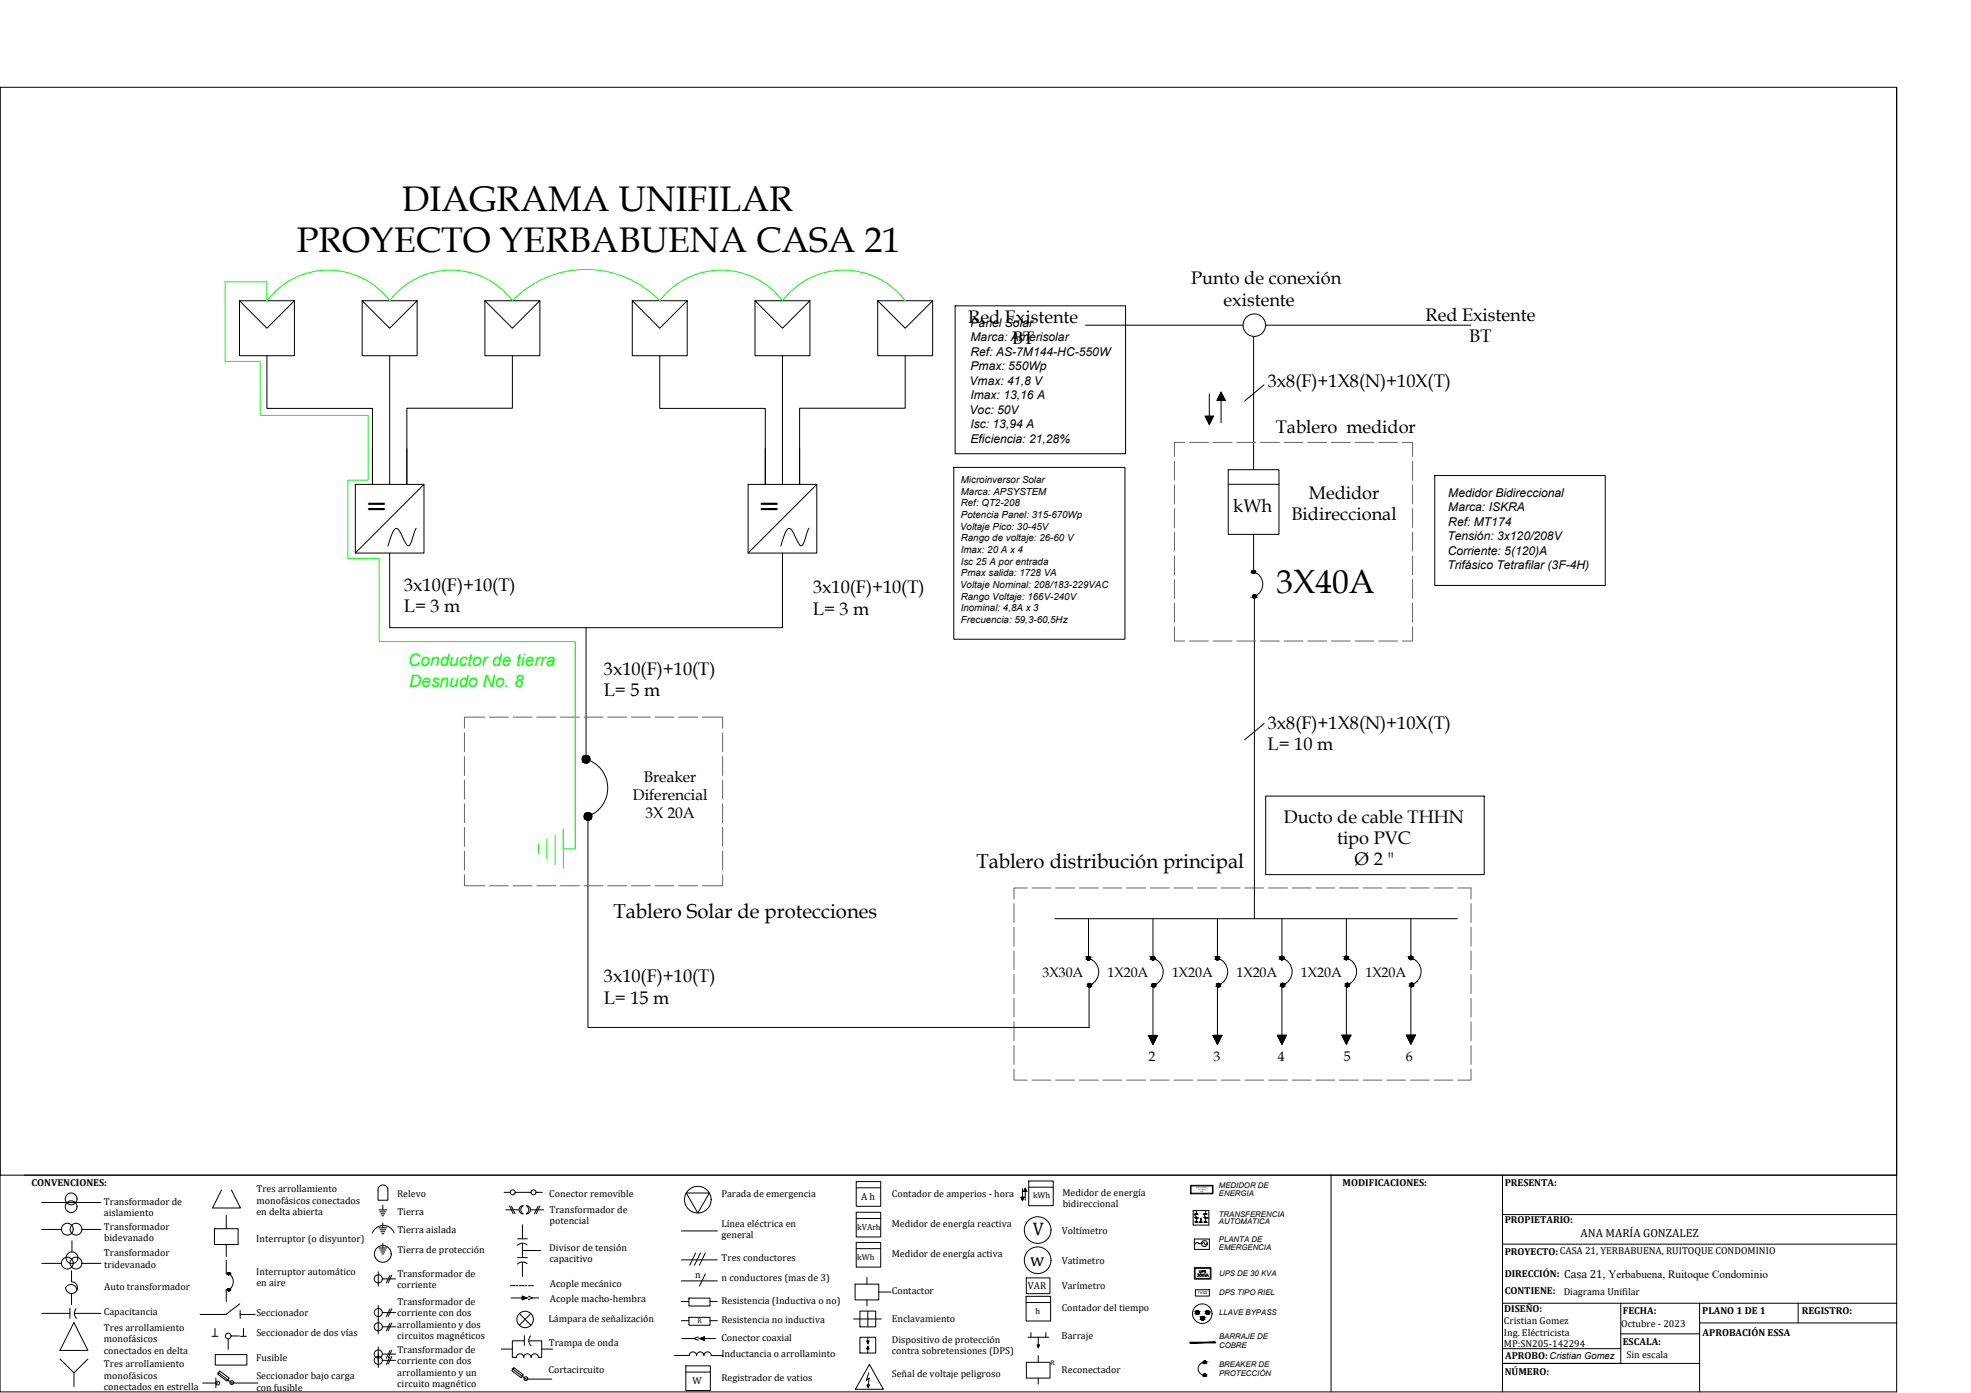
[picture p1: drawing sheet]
<svg xmlns="http://www.w3.org/2000/svg" width="1000mm" height="707mm" viewBox="0 0 1000 707" stroke-linecap="round" stroke-linejoin="round" font-family="sans-serif">
<!-- layer: 0 -->
<g fill="none" stroke="#000" stroke-width=".51">
<path d="M0 44v662h962v-662M0 44h962v552h-962zM122 153h27v28h-27v-28l13 14 14-14M184 153h28v28h-28v-28l14 14 14-14M246 153h28v28h-28v-28l14 14 14-14M321 153h28v28h-28v-28l14 14 14-14M383 153h28v28h-28v-28l14 14 14-14M445 153h28v28h-28v-28l14 14 14-14M485 155h86v75h-86zM551 165h80M636 171v67M642 165h104"/>
<path d="M135 181v26h54v39v-18M198 181v65M260 181v26h-54v39v-18M335 181v26h53v39v-18M397 181v65M459 181v26h-53v39v-18M614 200v11M620 199l2 4h-4zM641 195l-9 9M612 211h4l-2 4zM620 203v12M484 237h87v87h-87z"/>
<path d="M623 238h26v33h-26zM180 246h35v35h-35zM215 246l-35 35M380 246h34v35h-34zM414 246l-34 35M623 246h26M728 241h87v56h-87zM211 268l-2 7a1.5 1.5 0 0 1-2 2 1.5 1.5 0 0 1-1-2l-3-5-2-2a7 7 0 0 0-3 6l-1 3M411 268l-3 7a1.5 1.5 0 0 1-1 2 1.5 1.5 0 0 1-2-2l-3-5-1-2a7 7 0 0 0-4 6l-1 3M636 271v19a7 7 0 0 1 5 6 7 7 0 0 1-4 7v163M198 281v38h199v-38M297 319v66a15 15 0 0 1 11 14 15 15 0 0 1-10 15v107h255v-21"/>
<path d="M641 367l-9 8M642 404h111v40h-111zM535 466h204M552 466v20a7 7 0 0 1 6 7 7 7 0 0 1-5 7M585 466v20a7 7 0 0 1 5 7 7 7 0 0 1-4 7M618 466v20a7 7 0 0 1 5 7 7 7 0 0 1-5 7M650 466v20a7 7 0 0 1 6 7 7 7 0 0 1-5 7M683 466v20a7 7 0 0 1 5 7 7 7 0 0 1-4 7M716 466v20a7 7 0 0 1 5 7 7 7 0 0 1-5 7M650 500v25M683 500v25M716 500v25"/>
<path d="M585 500v26M618 500v25M583 526h4l-2 4zM615 525h5l-2 5zM648 525h5l-3 5zM681 525h4l-2 5zM714 525h4l-2 5zM12 596h950M434 600h13v12h-13zM522 599h12v13h-12zM675 596v110M762 596v110"/>
<path d="M21 610h30M112 604l-4 9h14l-5-9M115 617v7M192 614h4M193 602a2.5 2.5 0 0 1 2 0 2.5 2.5 0 0 1 2 2v5h-5v-5zM193 615h3M193 616h2M194 617h1M194 612v2M256 605h3M257 614h6M259 612l1 4"/>
<path d="M260 612l1 4M261 605h8M264 613l1-1a2.4 2.4 0 0 0 0 4 2.1 2.1 0 0 1-1-1 2.1 2.1 0 0 1 0-2zM267 612a2.1 2.1 0 0 1 2 2 2.1 2.1 0 0 1-2 2 2.4 2.4 0 0 0 0-4zM269 614h7M272 605h3M273 612l-2 4M274 612l-2 4M348 605h12l-6 11zM434 615h13v13h-13zM434 603h13M434 618h13"/>
<path d="M518 608h2l-1 1zM519 603v5M520 603l1 2h-2zM520 605v4M522 603h12M762 616h200M21 624h10M37 630v5M42 624h9M109 624h12v8h-12zM115 632v6M115 640v6"/>
<path d="M192 623h4M192 633h4M193 624h3M193 634h3M193 625h2M193 635h2M194 626h1M194 636h1M194 621v2M194 631v2M200 626a6 6 0 0 0-6-4 6 6 0 0 0-5 4M263 629h5"/>
<path d="M263 638h5M265 622v7M265 631v7M265 635h9M267 632a4 4 0 0 0-4 0M346 625h18M346 639h18M353 636l-3 6M355 636l-3 6M358 636l-3 6M434 631h13v12h-13zM434 634h13"/>
<path d="M762 631h200M21 641h10M36 645v6a2.9 2.9 0 0 1 3 2 2.9 2.9 0 0 1-3 3 2.9 2.9 0 0 1-2-3 3 3 0 0 1 3-1 3 3 0 0 1 2 3M36 656v6M42 641h9M115 654v6M116 646a5 5 0 0 1 0 9M192 645v8M194 649h7M198 647l-2 4M199 647l-2 4M259 653h2"/>
<path d="M259 659h6M262 653h1M264 653h2M265 658l2 1-2 1zM265 641v7M267 653h.1M267 641a4 4 0 0 0-4 1M268 658l2 1-2 1M268 653h3M270 659h3M346 650h18M350 659h10v4h-10z"/>
<path d="M358 647l-3 6M434 652h12v8h-12zM440 648v4M440 660v3M446 656h6M521 658h12v12h-12zM521 649h12v8h-12zM21 667h14M35 664v5M38 671l7 14h-15zM38 667h13M39 664a4 4 0 0 0 0 5"/>
<path d="M108 678h3M109 674v4M116 679v6M117 678h4M122 662l-7 5h-13M122 667h7M122 665v4M122 678h3M124 674v4M192 663v14M194 666h7M194 673h7"/>
<path d="M198 664l-2 4M198 672l-2 3M199 664l-2 4M199 671l-2 4M264 667l5 6M266 678v5M269 678a4 4 0 0 0 0 5M269 667l-5 6M346 661h4M346 670h4M346 679h6M350 669h10v4h-10z"/>
<path d="M354 678l-2 1 2 1M355 679l2-1v2zM357 679h6M360 661h4M360 670h4M433 669h14M436 665h8v8h-8zM436 679h8v8h-8zM440 665v8M440 679v3M521 661h12M522 679h10"/>
<path d="M523 676v3M527 679v4M531 676v3M762 661h200M822 661v31h-60h100M822 677h40M862 671h100M862 661v45M912 661v10M30 690l8 7 7-7M38 697v7M109 687h16v6h-16z"/>
<path d="M110 699v5M111 697l7 5h13M112 696l4 3-1 2-5-4zM192 684v10M194 687h7M194 690h7M198 685l-2 4M198 689l-2 3M199 685l-2 4M199 688l-2 4M254 685h6M260 695l7 5h13"/>
<path d="M261 694l5 4-2 1-4-3zM266 689a1.9 1.9 0 0 1 2-2 1.9 1.9 0 0 1 1 2M266 680h-6v9h2a1.9 1.9 0 0 1 2-2 1.9 1.9 0 0 1 2 2M268 680h7v9h-2M269 689a1.9 1.9 0 0 1 2-2 1.9 1.9 0 0 1 2 2M275 685h5M342 688h8M348 693h12v13h-12zM348 696h12M350 688a1.9 1.9 0 0 1 2-2 1.9 1.9 0 0 1 1 2M353 688a1.9 1.9 0 0 1 2-2 1.9 1.9 0 0 1 2 2M357 688a1.9 1.9 0 0 1 2-2 1.9 1.9 0 0 1 2 2h6"/>
<path d="M440 681h1l-1 1zM440 683v4M440 683l1 2h-1zM441 697l-1 4 1-2-1 4M441 692l7 13h-14zM521 691h12v8h-12zM526 683h1v1zM527 688v3M527 699v3M762 684h60M103 702h7M440 703h1v1z"/>
<circle cx="636" cy="165" r="6"/>
<circle cx="636" cy="290" r=".8"/>
<circle cx="637" cy="303" r=".8"/>
<circle cx="297" cy="385" r="1.9"/>
<circle cx="298" cy="414" r="1.9"/>
<circle cx="552" cy="486" r=".9"/>
<circle cx="585" cy="486" r=".9"/>
<circle cx="618" cy="486" r=".9"/>
<circle cx="618" cy="500" r=".9"/>
<circle cx="650" cy="486" r=".9"/>
<circle cx="651" cy="500" r=".9"/>
<circle cx="683" cy="486" r=".9"/>
<circle cx="684" cy="500" r=".9"/>
<circle cx="716" cy="486" r=".9"/>
<circle cx="716" cy="500" r=".9"/>
<circle cx="553" cy="500" r=".9"/>
<circle cx="586" cy="500" r=".9"/>
<circle cx="36" cy="612" r="3"/>
<circle cx="36" cy="608" r="3"/>
<circle cx="260" cy="605" r="1.3"/>
<circle cx="271" cy="605" r="1.3"/>
<circle cx="354" cy="609" r="7"/>
<circle cx="34" cy="624" r="3"/>
<circle cx="37" cy="638" r="3"/>
<circle cx="39" cy="624" r="3"/>
<circle cx="194" cy="636" r="4"/>
<circle cx="527" cy="624" r="7"/>
<circle cx="527" cy="640" r="7"/>
<circle cx="34" cy="641" r="3"/>
<circle cx="39" cy="641" r="3"/>
<circle cx="116" cy="655" r=".6"/>
<circle cx="116" cy="646" r=".6"/>
<circle cx="192" cy="649" r="2.1"/>
<circle cx="116" cy="678" r="1.4"/>
<circle cx="192" cy="666" r="2.1"/>
<circle cx="192" cy="673" r="2.1"/>
<circle cx="266" cy="670" r="4"/>
<circle cx="192" cy="690" r="2.1"/>
<circle cx="192" cy="687" r="2.1"/>
<circle cx="267" cy="700" r="1"/>
<circle cx="110" cy="702" r="1"/>
<circle cx="118" cy="702" r="1"/>
</g>
<g fill="#000" stroke="#000" stroke-width=".51">
<path d="M620 199l2 4h-4zM612 211h4l-2 4zM636 289v1zM636 291h1zM636 302h1zM636 303h1zM552 485h1zM552 487h1zM552 499h1zM585 499h1zM617 485h1zM617 487h1z"/>
<path d="M650 485h1zM650 487h1zM650 499h1zM683 487h1zM683 499h1zM715 485h1zM716 499h1zM585 501h1zM618 501h1zM683 501h1zM716 501h1zM583 526h4l-2 4z"/>
<path d="M615 525h5l-2 5zM648 525h5l-3 5zM681 525h4l-2 5zM714 525h4l-2 5zM518 608h2l-1 1zM520 603l1 2h-2zM116 647h1zM116 655h1zM440 681h1l-1 1zM440 683l1 2h-1zM526 683h1v1zM440 703h1v1z"/>
<path d="M636 290h1zM636 290h1z"/>
<path d="M636 290h1zM635 290h2z"/>
<path d="M635 290h2zM635 290h2z"/>
<path d="M635 291h2zM635 291h2z"/>
<path d="M635 290h2zM635 290h2z"/>
<path d="M635 291h2zM635 291h2z"/>
<path d="M635 290h2zM635 290h2z"/>
<path d="M635 291h2zM635 291h2z"/>
<path d="M635 290h2zM635 290h2z"/>
<path d="M635 290h2zM635 290l2 1z"/>
<path d="M635 290h2zM635 290h2z"/>
<path d="M636 302h1zM636 302h1z"/>
<path d="M636 302h1zM636 302h1z"/>
<path d="M636 303h1zM636 303h1z"/>
<path d="M636 302h1zM636 302h1z"/>
<path d="M636 303h1zM636 303h1z"/>
<path d="M636 302h1zM636 302h1z"/>
<path d="M636 303h1zM636 303h1z"/>
<path d="M636 302h1zM636 302h1z"/>
<path d="M636 303h1zM636 303h1z"/>
<path d="M636 302h1zM636 302h1z"/>
<path d="M636 303h1zM636 303h1z"/>
<path d="M636 302l1 1zM636 302l1 1z"/>
<path d="M636 303h1zM636 303h1z"/>
<path d="M636 303h1zM636 303h1z"/>
<path d="M297 383h1zM297 383h1z"/>
<path d="M297 383l1 1zM297 384h1z"/>
<path d="M297 387h1zM297 387h1z"/>
<path d="M297 384h2zM296 384h3z"/>
<path d="M297 387h1zM297 387h1z"/>
<path d="M296 384h3zM296 384h3z"/>
<path d="M296 387h3zM296 387h2z"/>
<path d="M296 384h3zM296 384h3z"/>
<path d="M296 387h3zM296 387h3z"/>
<path d="M296 384l3 1zM296 384l3 1z"/>
<path d="M296 386h3zM296 386l3 1z"/>
<path d="M296 385h3zM296 385h3z"/>
<path d="M296 386h3zM296 386h3z"/>
<path d="M295 385h4zM295 385h4z"/>
<path d="M295 386h4zM295 386h4z"/>
<path d="M295 385h4zM295 385l4 1z"/>
<path d="M298 412h1zM298 412h1z"/>
<path d="M298 412l1 1zM297 413h2z"/>
<path d="M298 416h1zM298 416h1z"/>
<path d="M297 413h3zM297 413h3z"/>
<path d="M297 416h2zM297 416h2z"/>
<path d="M297 413h3zM297 413h3z"/>
<path d="M297 416h3zM297 416h2z"/>
<path d="M297 413h3zM297 413h3z"/>
<path d="M297 416h3zM297 416h3z"/>
<path d="M297 413l3 1zM297 413l3 1z"/>
<path d="M297 415h3zM297 415l3 1z"/>
<path d="M297 414h3zM297 414h3z"/>
<path d="M297 415h3zM297 415h3z"/>
<path d="M296 414h4zM296 414h4z"/>
<path d="M296 415h4zM296 415h4z"/>
<path d="M296 414h4zM296 414l4 1z"/>
<path d="M552 485l1 1zM552 486h1z"/>
<path d="M552 486h1zM552 486h1z"/>
<path d="M552 487h1zM552 487h1z"/>
<path d="M552 486h1zM552 486h1z"/>
<path d="M552 487h1zM552 487h1z"/>
<path d="M552 486h1zM552 486h1z"/>
<path d="M552 487h1zM552 487h1z"/>
<path d="M552 486h1zM552 486h1z"/>
<path d="M552 487h1zM552 487h1z"/>
<path d="M551 486h2zM551 486h2z"/>
<path d="M551 487h2zM551 487h2z"/>
<path d="M552 499h1zM552 499h1z"/>
<path d="M551 486h2zM551 486h2z"/>
<path d="M551 487h2zM551 487h2z"/>
<path d="M551 486h2zM551 486l2 1z"/>
<path d="M552 499h1zM552 499h1z"/>
<path d="M552 499l2 1zM552 499l2 1z"/>
<path d="M552 500h2zM552 500h2z"/>
<path d="M552 500h2zM552 500h2z"/>
<path d="M552 500h2zM552 500h2z"/>
<path d="M585 485l1 1zM584 486h2z"/>
<path d="M584 486h2zM584 486h2z"/>
<path d="M584 487h2zM584 487h1z"/>
<path d="M584 486h2zM584 486h2z"/>
<path d="M584 487h2zM584 487h2z"/>
<path d="M585 499h1zM585 499h1z"/>
<path d="M584 486h2zM584 486h2z"/>
<path d="M584 487h2zM584 487h2z"/>
<path d="M584 486h2zM584 486h2z"/>
<path d="M584 487h2zM584 487h2z"/>
<path d="M585 499h1zM585 499h1z"/>
<path d="M584 486h2zM584 486h2z"/>
<path d="M584 486h2zM584 486l2 1z"/>
<path d="M584 486h2zM584 486h2z"/>
<path d="M585 499h1zM585 499h1z"/>
<path d="M585 499l1 1zM585 499l1 1z"/>
<path d="M585 500h1zM585 500h1z"/>
<path d="M585 500h1zM585 500h1z"/>
<path d="M585 500h1zM585 500h1z"/>
<path d="M617 485h1zM617 485h1z"/>
<path d="M617 485l1 1zM617 486h1z"/>
<path d="M617 487h1zM617 487h1z"/>
<path d="M617 486h1zM617 486h1z"/>
<path d="M617 487h1zM617 487h1z"/>
<path d="M617 486h2zM617 486h2z"/>
<path d="M617 487h1zM617 487h1z"/>
<path d="M618 499h1zM618 499h1z"/>
<path d="M617 486h2zM617 486h2z"/>
<path d="M617 487h2zM617 487h1z"/>
<path d="M617 486h2zM617 486h2z"/>
<path d="M617 487h2zM617 487h2z"/>
<path d="M618 499h1zM618 499h1z"/>
<path d="M617 486h2zM617 486h2z"/>
<path d="M617 486h2zM617 486l2 1z"/>
<path d="M617 486h2zM617 486h2z"/>
<path d="M618 499h1zM618 499h1z"/>
<path d="M618 499l1 1zM618 499l1 1z"/>
<path d="M617 500h2zM617 500h2z"/>
<path d="M617 500h2zM617 500h2z"/>
<path d="M617 500h2zM617 500h2z"/>
<path d="M617 500h2zM617 500h2z"/>
<path d="M650 485h1zM650 485h1z"/>
<path d="M650 485h1zM650 485h1z"/>
<path d="M650 487h1zM650 487h1z"/>
<path d="M650 485l1 1zM650 486h1z"/>
<path d="M650 487h1zM650 487h1z"/>
<path d="M650 486h1zM650 486h1z"/>
<path d="M650 487h1zM650 487h1z"/>
<path d="M650 486h1zM650 486h1z"/>
<path d="M650 487h1zM650 487h1z"/>
<path d="M650 486h1zM650 486h1z"/>
<path d="M650 487h1zM650 487h1z"/>
<path d="M650 486h1zM650 486h1z"/>
<path d="M650 486h1zM650 486l1 1z"/>
<path d="M650 486h1zM650 486h1z"/>
<path d="M650 499h2zM650 499h2z"/>
<path d="M650 499h2zM650 499h2z"/>
<path d="M650 499l2 1zM650 499l2 1z"/>
<path d="M650 500h2zM650 500h2z"/>
<path d="M650 500h2zM650 500h2z"/>
<path d="M650 500h2zM650 500h2z"/>
<path d="M683 485h1zM683 485h1z"/>
<path d="M683 485h1zM683 485h1z"/>
<path d="M683 485l1 1zM682 486h2z"/>
<path d="M683 487h1zM683 487h1z"/>
<path d="M682 486h2zM682 486h2z"/>
<path d="M682 487h2zM682 487h2z"/>
<path d="M683 499h1zM683 499h1z"/>
<path d="M682 486h2zM682 486h2z"/>
<path d="M682 487h2zM682 487h2z"/>
<path d="M682 486h2zM682 486h2z"/>
<path d="M682 487h2zM682 487h2z"/>
<path d="M683 499h1zM683 499h1z"/>
<path d="M682 486h2zM682 486h2z"/>
<path d="M682 486h2zM682 486l2 1z"/>
<path d="M682 486h2zM682 486h2z"/>
<path d="M683 499h1zM683 499h1z"/>
<path d="M683 499h1zM683 499h1z"/>
<path d="M683 499l1 1zM683 499l1 1z"/>
<path d="M683 500h2zM683 500h2z"/>
<path d="M683 500h2zM683 500h2z"/>
<path d="M683 500h2zM683 500h2z"/>
<path d="M715 485h1zM715 485h1z"/>
<path d="M715 487h1zM715 487h1z"/>
<path d="M715 485l2 1zM715 486h2z"/>
<path d="M715 487h1zM715 487h1z"/>
<path d="M715 486h2zM715 486h2z"/>
<path d="M715 487h2zM715 487h1z"/>
<path d="M716 499h1zM716 499h1z"/>
<path d="M715 486h2zM715 486h2z"/>
<path d="M715 487h2zM715 487h2z"/>
<path d="M715 486h2zM715 486h2z"/>
<path d="M715 486h2zM715 486l2 1z"/>
<path d="M716 499h1zM716 499h1z"/>
<path d="M715 486h2zM715 486h2z"/>
<path d="M715 486h2zM715 486h2z"/>
<path d="M715 486h2zM715 486h2z"/>
<path d="M716 499h1zM716 499h1z"/>
<path d="M716 499h1zM716 499h1z"/>
<path d="M716 499l1 1zM716 499l1 1z"/>
<path d="M715 500h2zM715 500h2z"/>
<path d="M715 500h2zM715 500h2z"/>
<path d="M715 500h2zM715 500h2z"/>
<path d="M552 501h1zM552 501h1z"/>
<path d="M552 501h1zM552 501h1z"/>
<path d="M552 501h1zM552 501h1z"/>
<path d="M552 501h2zM552 501h1z"/>
<path d="M552 500h2zM552 500l2 1z"/>
<path d="M552 500h2zM552 500h2z"/>
<path d="M552 500h2zM552 500h2z"/>
<path d="M585 501h1zM585 501h1z"/>
<path d="M585 501h1zM585 501h1z"/>
<path d="M585 501h1zM585 501h1z"/>
<path d="M585 501h1zM585 501h1z"/>
<path d="M585 500h1zM585 500l1 1z"/>
<path d="M585 500h1zM585 500h1z"/>
<path d="M585 500h1zM585 500h1z"/>
<path d="M618 501h1zM618 501h1z"/>
<path d="M618 501h1zM618 501h1z"/>
<path d="M617 500h2zM617 500l2 1z"/>
<path d="M617 500h2zM617 500h2z"/>
<path d="M617 500h2zM617 500h2z"/>
<path d="M650 501h1zM650 501h1z"/>
<path d="M650 501h2zM650 501h1z"/>
<path d="M650 500h2zM650 500l2 1z"/>
<path d="M650 500h2zM650 500h2z"/>
<path d="M650 500h2zM650 500h2z"/>
<path d="M683 501h1zM683 501h1z"/>
<path d="M683 501h1zM683 501h1z"/>
<path d="M683 501h1zM683 501h1z"/>
<path d="M683 500h1zM683 500l1 1z"/>
<path d="M683 500h1zM683 500h1z"/>
<path d="M683 500h2zM683 500h1z"/>
<path d="M716 501h1zM716 501h1z"/>
<path d="M716 501h1zM716 501h1z"/>
<path d="M716 500h1zM716 500l1 1z"/>
<path d="M716 500h1zM716 500h1z"/>
<path d="M715 500h2zM715 500h2z"/>
<path d="M715 500h2zM715 500h2z"/>
<path d="M116 654h1zM116 654h1z"/>
<path d="M116 646h1zM116 646h1z"/>
<path d="M116 646h1zM116 646h1z"/>
<path d="M116 654h1zM116 654h1z"/>
<path d="M116 646h1zM116 646h1z"/>
<path d="M116 647h1zM116 647h1z"/>
<path d="M116 654h1zM116 654h1z"/>
<path d="M116 655h1zM116 655h1z"/>
<path d="M116 646h1zM116 646h1z"/>
<path d="M116 647h1zM116 647h1z"/>
<path d="M116 654h1zM116 654h1z"/>
<path d="M116 655h1zM116 655h1z"/>
<path d="M116 646h1zM116 646h1z"/>
<path d="M116 646h1zM116 646h1z"/>
<path d="M116 646h1zM116 646l1 1z"/>
<path d="M116 654l1 1zM116 654l1 1z"/>
<path d="M116 655h1zM116 655h1z"/>
<path d="M116 655h1zM116 655h1z"/>
<path d="M265 658l2 1h-2zM265 659v1l2-1z"/>
<path d="M355 679l2-1v1zM355 679l2 1v-1z"/>
</g>
<g fill="none" stroke="#636466" stroke-width=".51">
<path d="M596 234v10M601 225h-5v7M604 225h9M616 225h9M628 225h9M640 225h9M652 225h9M664 225h9M676 225h9M688 225h9M700 225h9M712 225h5v7"/>
<path d="M717 234v10M596 246v10M596 258v10M717 246v10M717 258v10M596 270v10M717 270v10M596 282v10M596 294v10M717 282v10M717 294v10M596 318v7h5"/>
<path d="M596 306v10M717 318v7h-5M717 306v10M604 325h9M616 325h9M628 325h9M640 325h9M652 325h9M664 325h9M676 325h9M688 325h9M700 325h9"/>
<path d="M236 372v10M246 364h-10v6M248 364h10M260 364h10M272 364h10M284 364h10M296 364h10M308 364h10M320 364h10M332 364h10M344 364h10M356 364h11v6"/>
<path d="M367 372v10M236 384v10M236 396v10M367 384v10M367 396v10M236 408v10M236 420v10M367 408v10M367 420v10M236 432v10M367 432v10M236 444v6h10"/>
<path d="M248 450h10M260 450h10M272 450h10M284 450h10M296 450h10M308 450h10M320 450h10M332 450h10M344 450h10M367 444v6h-11M515 459v9M521 451h-6v5"/>
<path d="M524 451h9M536 451h9M548 451h9M560 451h9M572 451h9M584 451h9M596 451h9M608 451h9M620 451h9M632 451h9M644 451h9M656 451h9"/>
<path d="M668 451h9M680 451h9M692 451h9M704 451h9M716 451h9M728 451h9M740 451h6v5M746 459v9M515 471v9M746 471v9M515 483v9M515 495v9"/>
<path d="M746 483v9M746 495v9M515 507v9M515 519v9M746 507v9M746 519v9M515 531v9M746 531v9M515 543v5h6M524 548h9M536 548h9M548 548h9"/>
<path d="M560 548h9M572 548h9M584 548h9M596 548h9M608 548h9M620 548h9M632 548h9M644 548h9M656 548h9M668 548h9M680 548h9M692 548h9"/>
<path d="M704 548h9M716 548h9M728 548h9M746 543v5h-6"/>
</g>
<g fill="none" stroke="#000" stroke-width=".51">
<path d="M604 602h12v4h-12zM604 602h11v4h-11zM605 614h8v8h-8zM606 616l1 2v2M607 616h.1M607 614v2M607 618h.1M609 619v1M611 616l1 2v2M612 616h.1M612 614v2M612 618h.1"/>
<path d="M606 629h8v5h-8zM607 631h1M607 620h.1M608 631h2M609 620h.1M610 631h1l1 1v-1M612 620h.1M606 643h8v6h-8zM606 644h8v5h-8zM607 655h7v3h-7zM611 691a3 3 0 0 0-3 4 3 3 0 0 0 3 3M611 692h.1"/>
<path d="M611 697h.1"/>
<circle cx="607" cy="618" r=".2"/>
<circle cx="607" cy="616" r=".2"/>
<circle cx="612" cy="616" r=".2"/>
<circle cx="612" cy="618" r=".2"/>
<circle cx="607" cy="631" r=".1"/>
<circle cx="607" cy="620" r=".2"/>
<circle cx="608" cy="631" r=".1"/>
<circle cx="609" cy="620" r=".2"/>
<circle cx="611" cy="631" r="1.5"/>
<circle cx="612" cy="620" r=".2"/>
<circle cx="610" cy="667" r="5"/>
<circle cx="610" cy="669" r=".9"/>
<circle cx="613" cy="666" r=".9"/>
<circle cx="611" cy="698" r=".6"/>
<circle cx="611" cy="691" r=".6"/>
</g>
<g fill="#000" stroke="#000" stroke-width=".51">
<path d="M607 665h1zM607 667h1zM610 668h1zM610 670h1zM612 665h1z"/>
<path d="M607 665h1zM607 665h1z"/>
<path d="M607 665h1zM607 665h1z"/>
<path d="M607 667h1zM607 667h1z"/>
<path d="M607 665l1 1zM607 666h1z"/>
<path d="M607 667h1zM607 667h1z"/>
<path d="M607 666h1zM607 666h1z"/>
<path d="M607 667h1zM607 667h1z"/>
<path d="M607 666h1zM607 666h1z"/>
<path d="M607 667h1zM607 667h1z"/>
<path d="M607 666h1zM607 666h1z"/>
<path d="M607 666h1zM607 666l1 1z"/>
<path d="M607 666h1zM607 666h1z"/>
<path d="M607 666h1zM607 666h1z"/>
<path d="M607 666h1zM607 666h1z"/>
<path d="M610 668h1zM610 668h1z"/>
<path d="M610 668h1zM610 668h1z"/>
<path d="M610 670h1zM610 670h1z"/>
<path d="M610 668h1zM610 668h1z"/>
<path d="M610 670h1zM610 670h1z"/>
<path d="M610 668l1 1zM610 668l1 1z"/>
<path d="M610 670h1zM610 670h1z"/>
<path d="M609 669h2zM609 669h2z"/>
<path d="M609 670h2zM609 670h2z"/>
<path d="M609 669h2zM609 669h2z"/>
<path d="M609 669h2zM609 669l2 1z"/>
<path d="M609 669h2zM609 669h2z"/>
<path d="M609 669h2zM609 669h2z"/>
<path d="M609 669h2zM609 669h2z"/>
<path d="M612 665h1zM612 665h1z"/>
<path d="M612 667h1zM612 667h1z"/>
<path d="M612 665l2 1zM612 666h2z"/>
<path d="M612 667h1zM612 667h1z"/>
<path d="M612 666h2zM612 666h2z"/>
<path d="M612 667h2zM612 667h1z"/>
<path d="M612 666h2zM612 666h2z"/>
<path d="M612 667h2zM612 667h2z"/>
<path d="M612 666h2zM612 666h2z"/>
<path d="M612 666h2zM612 666l2 1z"/>
<path d="M612 666h2zM612 666h2z"/>
<path d="M612 666h2zM612 666h2z"/>
<path d="M612 666h2zM612 666h2z"/>
<path d="M604 681h13zM604 682l13-1z"/>
<path d="M611 697h1zM611 697h1z"/>
<path d="M611 691h1zM611 691h1z"/>
<path d="M611 697h1zM611 697h1z"/>
<path d="M611 699h1zM611 699h1z"/>
<path d="M611 691h1zM611 691h1z"/>
<path d="M611 692h1zM611 692h1z"/>
<path d="M611 697h1zM611 697h1z"/>
<path d="M611 698h1zM611 698l1 1z"/>
<path d="M611 691h1zM611 691h1z"/>
<path d="M611 692h1zM611 692h1z"/>
<path d="M611 697l1 1zM611 697l1 1z"/>
<path d="M611 698h1zM611 698h1z"/>
<path d="M611 691h1zM611 691h1z"/>
<path d="M611 692h1zM611 692h1z"/>
<path d="M611 698h1zM611 698h1z"/>
<path d="M611 698h1zM611 698h1z"/>
<path d="M611 691h1zM611 691h1z"/>
<path d="M611 692h1zM611 692h1z"/>
<path d="M611 698h1zM611 698h1z"/>
<path d="M611 698h1zM611 698h1z"/>
<path d="M611 691h1zM611 691h1z"/>
<path d="M611 692h1zM611 692h1z"/>
<path d="M611 698h1zM611 698h1z"/>
<path d="M611 698h1zM611 698h1z"/>
<path d="M611 691h1zM611 691h1z"/>
<path d="M611 692h1zM611 692h1z"/>
<path d="M611 698h1zM611 698h1z"/>
<path d="M611 691h1zM611 691l1 1z"/>
</g>
<!-- layer: 0 -->
<path d="M459 153a39 39 0 0 0-62 0 39 39 0 0 0-62 0 52 52 0 0 0-75 0 39 39 0 0 0-62 0 39 39 0 0 0-63 0v-10h-21v40h18v28h55v33h-11v39h16v43h100v105h-6v-10v20M273 428v5M277 426v10M282 424v15" fill="none" stroke="#0f0" stroke-width=".51"/>
<g font-size="18.1">
<text x="204" y="107">DIAGRAMA UNIFILAR</text>
<text x="151" y="128">PROYECTO YERBABUENA CASA 21</text>
</g>
<g font-size="17.1">
<text x="186" y="263">=</text>
<text x="385" y="263">=</text>
</g>
<text font-size="16.9" x="648" y="301">3X40A</text>
<g font-size="10.3">
<text x="495" y="440">Tablero distribución principal</text>
<text x="311" y="466">Tablero Solar de protecciones</text>
</g>
<g font-size="9.2">
<text x="604" y="144">Punto de conexión</text>
<text x="621" y="155">existente</text>
<text x="491" y="164">Red Existente</text>
<text x="723" y="163">Red Existente</text>
<text x="746" y="174">BT</text>
<text x="514" y="174">BT</text>
<text x="643" y="196">3x8(F)+1X8(N)+10X(T)</text>
<text x="647" y="220">Tablero medidor</text>
<text x="664" y="253">Medidor</text>
<text x="626" y="260">kWh</text>
<text x="655" y="264">Bidireccional</text>
<text x="205" y="300">3x10(F)+10(T)</text>
<text x="413" y="301">3x10(F)+10(T)</text>
<text x="205" y="311">L= 3 m</text>
<text x="412" y="312">L= 3 m</text>
<text x="306" y="342">3x10(F)+10(T)</text>
<text x="306" y="353">L= 5 m</text>
<text x="643" y="370">3x8(F)+1X8(N)+10X(T)</text>
<text x="643" y="381">L= 10 m</text>
<text x="651" y="417">Ducto de cable THHN</text>
<text x="678" y="428">tipo PVC</text>
<text x="687" y="439">Ø 2 &quot;</text>
<text x="306" y="499">3x10(F)+10(T)</text>
<text x="306" y="509">L= 15 m</text>
<text x="524" y="627">V</text>
<text x="523" y="642">w</text>
</g>
<g font-size="8.7" fill="#0f0">
<text x="207" y="338">Conductor de tierra</text>
<text x="208" y="348">Desnudo No. 8</text>
</g>
<g font-size="7.8">
<text x="327" y="397">Breaker</text>
<text x="321" y="406">Diferencial</text>
<text x="328" y="415">3X 20A</text>
</g>
<g font-size="7">
<text x="529" y="496">3X30A</text>
<text x="562" y="496">1X20A</text>
<text x="595" y="496">1X20A</text>
<text x="627" y="496">1X20A</text>
<text x="660" y="496">1X20A</text>
<text x="693" y="496">1X20A</text>
<text x="583" y="538">2</text>
<text x="616" y="539">3</text>
<text x="648" y="539">4</text>
<text x="682" y="539">5</text>
<text x="713" y="539">6</text>
</g>
<g font-size="6.1">
<text x="492" y="166">Panel Solar</text>
<text x="492" y="173">Marca: Amerisolar</text>
<text x="492" y="181">Ref: AS-7M144-HC-550W</text>
<text x="492" y="188">Pmax: 550Wp</text>
<text x="492" y="195">Vmax: 41,8 V</text>
<text x="492" y="203">Imax: 13,16 A</text>
<text x="492" y="210">Voc: 50V</text>
<text x="492" y="217">Isc: 13,94 A</text>
<text x="492" y="225">Eficiencia: 21,28%</text>
<text x="735" y="252">Medidor Bidireccional</text>
<text x="735" y="259">Marca: ISKRA</text>
<text x="735" y="267">Ref: MT174</text>
<text x="734" y="274">Tensión: 3x120/208V</text>
<text x="735" y="282">Corriente: 5(120)A</text>
<text x="734" y="289">Trifásico Tetrafilar (3F-4H)</text>
</g>
<g font-size="5.9">
<text x="802" y="628">ANA MARÍA GONZALEZ</text>
<text x="794" y="648">Casa 21, Yerbabuena, Ruitoque Condominio</text>
</g>
<g font-size="5.1">
<text x="16" y="602">CONVENCIONES:</text>
<text x="130" y="605">Tres arrollamiento</text>
<text x="681" y="602">MODIFICACIONES:</text>
<text x="764" y="602">PRESENTA:</text>
<text x="53" y="611">Transformador de</text>
<text x="130" y="611">monofásicos conectados</text>
<text x="202" y="608">Relevo</text>
<text x="279" y="608">Conector removible</text>
<text x="366" y="608">Parada de emergencia</text>
<text x="437" y="609">A h</text>
<text x="453" y="607">Contador de amperios - hora</text>
<text x="539" y="607">Medidor de energía</text>
<text x="53" y="617">aislamiento</text>
<text x="130" y="617">en delta abierta</text>
<text x="202" y="616">Tierra</text>
<text x="279" y="616">Transformador de</text>
<text x="539" y="613">bidireccional</text>
<text x="53" y="624">Transformador</text>
<text x="279" y="621">potencial</text>
<text x="366" y="623">Línea eléctrica en</text>
<text x="453" y="623">Medidor de energía reactiva</text>
<text x="764" y="621">PROPIETARIO:</text>
<text x="53" y="630">bidevanado</text>
<text x="202" y="626">Tierra aislada</text>
<text x="366" y="629">general</text>
<text x="539" y="626">Voltímetro</text>
<text x="130" y="630">Interruptor (o disyuntor)</text>
<text x="202" y="636">Tierra de protección</text>
<text x="279" y="635">Divisor de tensión</text>
<text x="53" y="638">Transformador</text>
<text x="279" y="641">capacitivo</text>
<text x="366" y="640">Tres conductores</text>
<text x="453" y="638">Medidor de energía activa</text>
<text x="539" y="641">Vatímetro</text>
<text x="764" y="637">PROYECTO:CASA 21, YERBABUENA, RUITOQUE CONDOMINIO</text>
<text x="53" y="643">tridevanado</text>
<text x="130" y="647">Interruptor automático</text>
<text x="764" y="648">DIRECCIÓN:</text>
<text x="130" y="653">en aire</text>
<text x="202" y="654">corriente</text>
<text x="202" y="648">Transformador de</text>
<text x="279" y="653">Acople mecánico</text>
<text x="353" y="649">n</text>
<text x="366" y="650">n conductores (mas de 3)</text>
<text x="53" y="655">Auto transformador</text>
<text x="453" y="657">Contactor</text>
<text x="522" y="654">VAR</text>
<text x="539" y="654">Varímetro</text>
<text x="764" y="657">CONTIENE:</text>
<text x="793" y="657">Diagrama Unifilar</text>
<text x="202" y="662">Transformador de</text>
<text x="279" y="661">Acople macho-hembra</text>
<text x="366" y="662">Resistencia (Inductiva o no)</text>
<text x="539" y="665">Contador del tiempo</text>
<text x="763" y="666">DISEÑO:</text>
<text x="53" y="667">Capacitancia</text>
<text x="130" y="668">Seccionador</text>
<text x="202" y="668">corriente con dos</text>
<text x="278" y="671">Lámpara de señalización</text>
<text x="366" y="671">Resistencia no inductiva</text>
<text x="453" y="671">Enclavamiento</text>
<text x="823" y="667">FECHA:</text>
<text x="864" y="667">PLANO 1 DE 1</text>
<text x="914" y="667">REGISTRO:</text>
<text x="53" y="675">Tres arrollamiento</text>
<text x="202" y="674">arrollamiento y dos</text>
<text x="763" y="672">Cristian Gomez</text>
<text x="763" y="678">Ing. Eléctricista</text>
<text x="823" y="674">Octubre - 2023</text>
<text x="53" y="681">monofásicos</text>
<text x="130" y="678">Seccionador de dos vías</text>
<text x="202" y="680">circuitos magnéticos</text>
<text x="278" y="683">Trampa de onda</text>
<text x="366" y="681">Conector coaxial</text>
<text x="453" y="682">Dispositivo de protección</text>
<text x="539" y="679">Barraje</text>
<text x="763" y="684">MP:SN205-142294</text>
<text x="823" y="683">ESCALA:</text>
<text x="864" y="678">APROBACIÓN ESSA</text>
<text x="53" y="687">conectados en delta</text>
<text x="202" y="687">Transformador de</text>
<text x="366" y="688">Inductancia o arrollaminto</text>
<text x="453" y="687">contra sobretensiones (DPS)</text>
<text x="764" y="690">APROBO:Cristian Gomez</text>
<text x="825" y="689">Sin escala</text>
<text x="53" y="694">Tres arrollamiento</text>
<text x="130" y="691">Fusible</text>
<text x="202" y="692">corriente con dos</text>
<text x="53" y="700">monofásicos</text>
<text x="130" y="700">Seccionador bajo carga</text>
<text x="202" y="698">arrollamiento y un</text>
<text x="278" y="697">Cortacircuito</text>
<text x="366" y="701">Registrador de vatios</text>
<text x="453" y="699">Señal de voltaje peligroso</text>
<text x="539" y="697">Reconectador</text>
<text x="764" y="698">NÚMERO:</text>
<text x="53" y="706">conectados en estrella</text>
<text x="130" y="706">con fusible</text>
<text x="202" y="704">circuito magnético</text>
<text x="351" y="702">W</text>
</g>
<g font-size="4.9">
<text x="488" y="245">Microinversor Solar</text>
<text x="488" y="251">Marca: APSYSTEM</text>
<text x="488" y="257">Ref: QT2-208</text>
<text x="488" y="263">Potencia Panel: 315-670Wp</text>
<text x="487" y="269">Voltaje Pico: 30-45V</text>
<text x="488" y="275">Rango de voltaje: 26-60 V</text>
<text x="487" y="281">Imax: 20 A x 4</text>
<text x="487" y="287">Isc 25 A por entrada</text>
<text x="488" y="293">Pmax salida: 1728 VA</text>
<text x="487" y="298">Voltaje Nominal: 208/183-229VAC</text>
<text x="488" y="304">Rango Voltaje: 166V-240V</text>
<text x="487" y="310">Inominal: 4,8A x 3</text>
<text x="488" y="316">Frecuencia: 59,3-60,5Hz</text>
</g>
<g font-size="4.4">
<text x="524" y="608">kWh</text>
<text x="435" y="624">kVArh</text>
<text x="435" y="640">kWh</text>
<text x="607" y="647">UPS</text>
<text x="526" y="667">h</text>
</g>
<g font-size="4">
<text x="618" y="603">MEDIDOR DE</text>
<text x="618" y="607">ENERGIA</text>
<text x="618" y="618">TRANSFERENCIA</text>
<text x="618" y="621">AUTOMATICA</text>
<text x="618" y="630">PLANTA DE</text>
<text x="618" y="634">EMERGENCIA</text>
<text x="619" y="648">UPS DE 30 KVA</text>
<text x="619" y="657">DPS TIPO RIEL</text>
<text x="619" y="668">LLAVE BYPASS</text>
<text x="619" y="679">BARRAJE DE</text>
<text x="619" y="684">COBRE</text>
<text x="619" y="694">BREAKER DE</text>
<text x="619" y="698">PROTECCIÓN</text>
</g>
<g font-size="3.5">
<text x="354" y="672">R</text>
<text x="533" y="693">R</text>
</g>
<text font-size="1.9" x="608" y="657">TVSS</text>
<g font-size=".8">
<text x="607" y="603">(kW-h) (kVAR-h)</text>
<text x="608" y="604">3 x 120 [V]</text>
<text x="609" y="605">5 [A]</text>
</g>
</svg>
